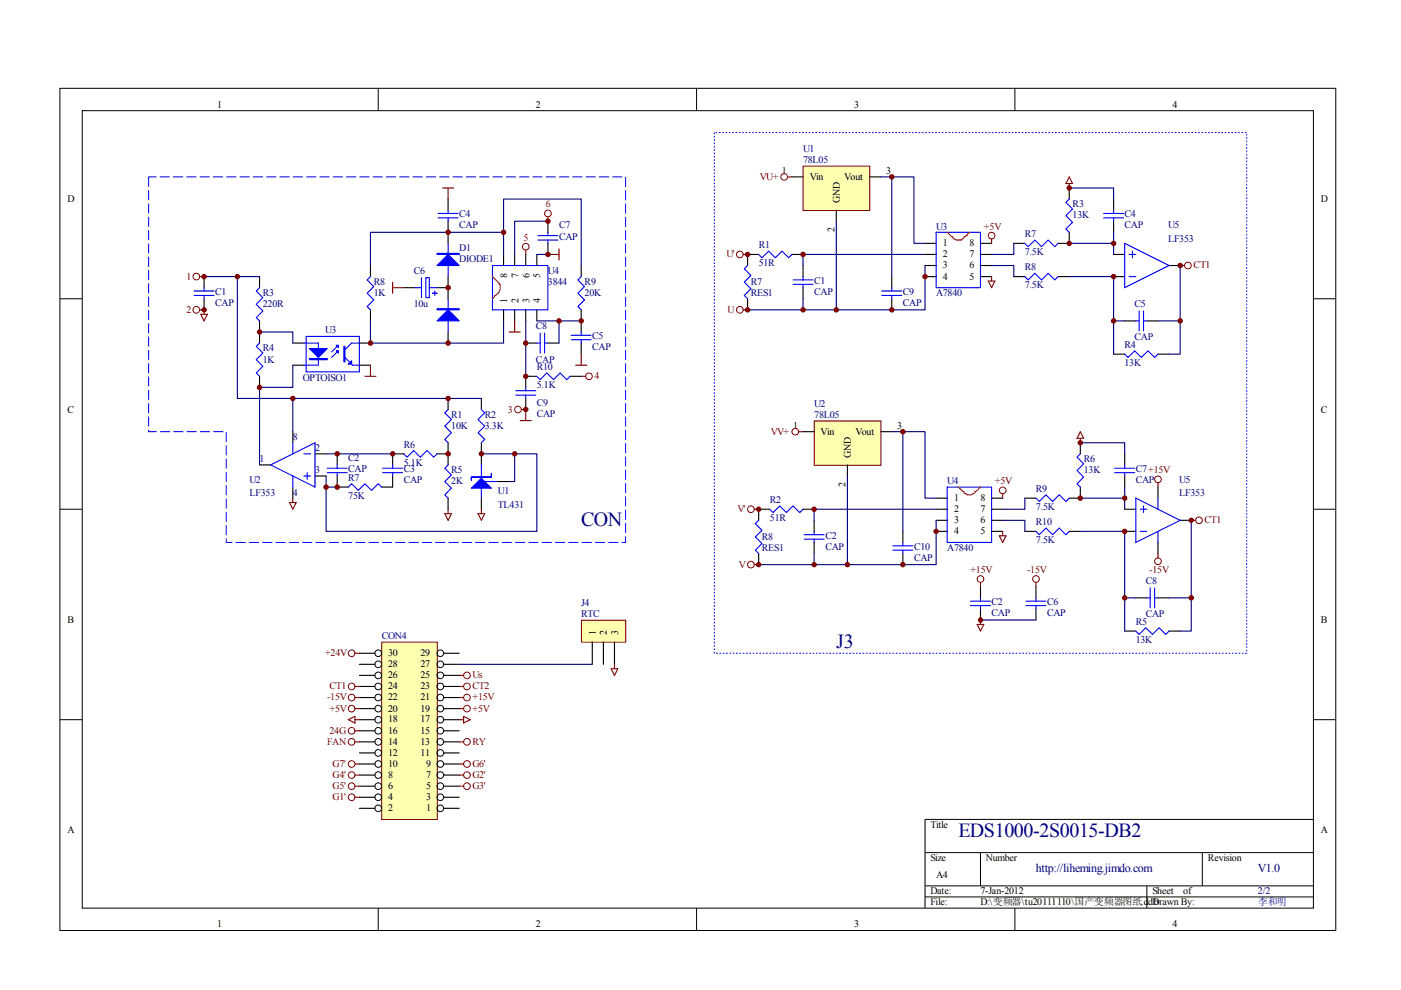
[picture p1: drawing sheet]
<svg xmlns="http://www.w3.org/2000/svg" width="297mm" height="210mm" viewBox="0 0 297 210" stroke-linecap="round" stroke-linejoin="round" font-family="sans-serif">
<g fill="none" stroke="#000" stroke-width=".21">
<path d="M12.7 18.7h270.5v178.6h-270.5zM80.2 18.7v4.7M147.7 18.7v4.7M215.2 18.7v4.7M17.4 23.5h261.1v169h-261.1zM12.7 63.3h4.7M278.4 63.3h4.7M12.7 108h4.7M278.4 108h4.7M12.7 152.6h4.7M278.4 152.6h4.7M278.4 173.7h-82.3v18.8"/>
<path d="M80.2 192.5v4.7M147.7 192.5v4.7M196.1 180.8h82.3M196.1 187.8h82.3M196.1 190.2h82.3M207.9 180.8v7M215.2 192.5v4.7M243.2 187.8v4.7M254.9 180.8v7"/>
</g>
<g fill="none" stroke="#00f" stroke-width=".23">
<path d="M78.5 58.6l-.7 .7 1.5 1.5-1.5 1.4 1.5 1.4-1.5 1.4 .7 .7M89.4 58.9v4.2M90.3 58.9h.7v4.2h-.7zM92.9 45.3h4.2M92.9 46.2h4.2M95 44.6v.7M95 46.2v.7M95 51.6v7M104.4 56.3h11.8v9.4h-11.8zM114.1 50h4.2M114.1 50.9h4.2M116.2 49.3v.7"/>
<path d="M116.2 50.9v.7M123.2 58.6l-.7 .7 1.4 1.5-1.4 1.4 1.4 1.4-1.4 1.4 .7 .7M198.5 49.3h9.4v11.7h-9.4zM41.2 61.7h4.2M41.2 62.6h4.2M43.3 61v.7M43.3 62.6v.7M55 72.7l-.7 .7 1.4 1.5-1.4 1.4 1.4 1.4-1.4 1.4 .7 .7M55 61l-.7 .7 1.4 1.4-1.4 1.4 1.4 1.4-1.4 1.4 .7 .7M64.4 72.7h3.1v4.7h-3.1M64.9 71.3h11.3v7.5h-11.3zM71.7 74.4l-1.4 1.4"/>
<path d="M71.7 73.2l-1.4 1.4M73.1 75.8l1.7 1.6h1.4M76.2 72.7h-1.7l-1.4 1.4M88 61h1.4M91 61h1.7M91.7 62.2h1M92.2 61.7v.9M95 63.3v7.1M113.8 79.8l.7 .7 1.4-1.4 1.4 1.4 1.5-1.4 1.4 1.4 .7-.7M113.8 72.7h.7M114.5 70.6v4.3M115.5 72.7h.7"/>
<path d="M115.5 70.6v4.3M121.1 71.1h4.2M121.1 72h4.2M123.2 70.4v.7M123.2 72v.7M57.4 98.6l9.4-4.7v9.4zM62.1 93.9v2.3M64.4 96.2h1.4M69.4 99.3h4.2M71.5 98.6v.7M81.1 99.3h4.3M83.2 98.6v.7"/>
<path d="M85.6 96.2l.7 .7 1.4-1.4 1.4 1.4 1.4-1.4 1.4 1.4 .8-.7M95 86.8l-.7 .7 1.4 1.4-1.4 1.5 1.4 1.4-1.4 1.4 .7 .7M95 98.6l-.7 .7 1.4 1.4-1.4 1.4 1.4 1.4-1.4 1.4 .7 .7M102.1 86.8l.7 .7-1.4 1.4 1.4 1.5-1.4 1.4 1.4 1.4-.7 .7M102.1 98.6v7M109.4 82.8h4.2M109.4 83.8h4.2M111.5 82.1v.7M111.5 83.8v.7M62.1 100.9v2.4M64.4 100.9h1.4M65.1 100.2v1.4"/>
<path d="M69.4 100.2h4.2M71.5 100.2v.7M73.8 103.3l.7-.7 1.5 1.4 1.4-1.4 1.4 1.4 1.4-1.4 .7 .7M81.1 100.2h4.3M83.2 100.2v.7M102.3 102.1h3.3"/>
</g>
<g fill="none" stroke="#000" stroke-width=".23">
<path d="M43.3 58.6v2.4M55 58.6v2.4M78.5 56.3v2.3M95 42.2v2.4M95 46.9v4.7M95 58.6v4.7M106.8 53.9v2.4M109.1 53.9v2.4M111.5 53.9v2.4M113.8 53.9v2.4M116.2 46.9v2.4M116.2 51.6v2.3"/>
<path d="M123.2 56.3v2.3M196.1 51.6h2.4M196.1 53.9h2.4M196.1 56.3h2.4M196.1 58.6h2.4M207.9 51.6h2.3M207.9 53.9h2.3M207.9 56.3h2.3M207.9 58.6h2.3M43.3 63.3v2.4M55 68v4.7M55 79.8v2.3"/>
<path d="M62.1 72.7h2.3M62.1 77.4h2.3M76.2 72.7h2.3M76.2 77.4h2.3M78.5 65.7v2.3M85.6 61h2.4M92.7 61h2.3M95 70.4v2.3M106.8 65.7v2.3M109.1 65.7v2.3M111.5 65.7v2.3M111.5 72.7h2.3"/>
<path d="M113.8 79.8h-2.3v2.3M113.8 65.7v2.3M116.2 72.7h2.3M120.9 79.8h2.3M123.2 65.7v4.7M123.2 72.7v2.4M55 98.6h2.4M62.1 91.5v2.4M66.8 96.2h2.3M71.5 96.2v2.4M85.6 96.2h-2.4v2.4M92.7 96.2h2.3"/>
<path d="M95 84.5v2.3M95 93.9v4.7M102.1 84.5v2.3M102.1 93.9v4.7M111.5 84.5v2.3M62.1 103.3v2.3M66.8 100.9h2.3M71.5 100.9v2.4h2.3M83.2 100.9v2.4h-2.3M95 105.6v2.4M102.1 105.6v2.4M105.6 102.1h2.3"/>
</g>
<path d="M104.4 58.6l1.4 1.5v.2h.3a2.16 2.16 0 0 1-.7 2.1l-.5 .2v.3l-.5 .4M200.8 49.3l1 .9h.2v.2a2.19 2.19 0 0 0 1.9 .5v-.2l.5-.3v-.2l.7-.2v-.3l.4-.4" fill="none" stroke="#f00" stroke-width=".23"/>
<g fill="none" stroke="#800000" stroke-width=".21">
<circle cx="41.6" cy="58.6" r=".7"/>
<circle cx="111.5" cy="52.3" r=".71"/>
<circle cx="116.2" cy="45.3" r=".71"/>
<circle cx="41.6" cy="65.7" r=".71"/>
<circle cx="124.9" cy="79.8" r=".71"/>
<circle cx="109.8" cy="86.8" r=".71"/>
</g>
<g fill="none" stroke="#800000" stroke-width=".23">
<path d="M93.8 39.9h2.4M95 39.9v2.3M42.3 58.6h1M83.2 59.8v2.4M111.5 53v.9M116.2 46v.9M116.2 53.9h2.3M118.5 52.8v2.3M42.3 65.7h1v.9M42.6 66.6h1.4l-.7 1.4zM77.4 79.8h2.3M78.5 77.4v2.4"/>
<path d="M83.2 61h2.4M107.9 70.4h2.4M109.1 68v2.4M122.1 77.4h2.3M123.2 79.8h1M123.2 75.1v2.3M110.3 89.2h2.3M110.5 86.8h1v2.4M61.4 106.6h1.4l-.7 1.4zM62.1 105.6v1M94.3 108.9h1.4l-.7 1.4zM95 108v.9"/>
<path d="M101.4 108.9h1.4l-.7 1.4zM102.1 108v.9"/>
</g>
<g fill="#00f" stroke="#00f" stroke-width=".23">
<path d="M92.7 68l2.3-2.3 2.4 2.3z"/>
<path d="M92.7 56.3l2.3-2.4 2.4 2.4z"/>
<path d="M65.6 73.9h3.8l-1.9 1.9z"/>
<path d="M71.3 73.2h.4v.5z"/>
<path d="M71.3 74.4h.4v.5z"/>
<path d="M73.8 77.2l.7-.7v.7z"/>
<path d="M99.9 103.5l2.2-2.1 2.1 2.1z"/>
<path d="M92.7 65.5h4.7v.2h-4.7z" fill-rule="evenodd"/>
<path d="M92.7 53.7h4.7v.2h-4.7z" fill-rule="evenodd"/>
<path d="M65.6 76h3.8v.3h-3.8z" fill-rule="evenodd"/>
<path d="M72.9 73.4h.2v3.3h-.2z" fill-rule="evenodd"/>
<path d="M99.9 101.2v.7v-.7h4.3v-.8v.8z" fill-rule="evenodd"/>
</g>
<g fill="none" stroke="#000080" stroke-width=".23">
<path d="M43.3 58.6h11.7M50.3 58.6v25.9h11.8M106.8 53.9v-4.6h-28.3v7M106.8 49.3v-7.1h16.4v14.1M113.8 53.9h2.4M116.2 46.9h-7.1v7M55 70.4h7.1v2.3M62.1 77.4v4.7h-7.1v16.5M78.5 68v4.7h28.3v-4.7M111.5 68v11.8M113.8 68h9.4M118.5 68v4.7"/>
<path d="M69.1 96.2h14.1M102.1 96.2h11.7v16.5h-44.7v-9.4M102.1 84.5h-40v7M109.1 96.2v5.9h-1.2M69.1 100.9v2.4h2.4"/>
</g>
<path d="M31.5 37.5v54h16.5v23.5h84.6v-77.5h-101.1" fill="none" stroke="#00f" stroke-width=".21" stroke-dasharray="2.1 .7" stroke-linecap="butt"/>
<g fill="#800000" stroke="#800000" stroke-width=".21">
<circle cx="43.3" cy="58.6" r=".47"/>
<circle cx="43.3" cy="65.7" r=".47"/>
<circle cx="111.5" cy="86.8" r=".47"/>
<circle cx="116.2" cy="46.9" r=".47"/>
<circle cx="116.2" cy="53.9" r=".47"/>
<circle cx="95" cy="72.7" r=".47"/>
<circle cx="95" cy="49.3" r=".47"/>
<circle cx="95" cy="61" r=".47"/>
<circle cx="55" cy="82.1" r=".47"/>
<circle cx="55" cy="70.4" r=".47"/>
<circle cx="95" cy="96.2" r=".47"/>
<circle cx="95" cy="84.5" r=".47"/>
<circle cx="111.5" cy="79.8" r=".47"/>
<circle cx="123.2" cy="68" r=".47"/>
<circle cx="83.2" cy="96.2" r=".47"/>
<circle cx="106.8" cy="49.3" r=".47"/>
<circle cx="78.5" cy="72.7" r=".47"/>
<circle cx="71.5" cy="103.3" r=".47"/>
<circle cx="71.5" cy="96.2" r=".47"/>
<circle cx="102.1" cy="96.2" r=".47"/>
<circle cx="69.1" cy="103.3" r=".47"/>
<circle cx="62.1" cy="84.5" r=".47"/>
<circle cx="50.3" cy="58.6" r=".47"/>
<circle cx="109.1" cy="96.2" r=".47"/>
<circle cx="111.5" cy="72.7" r=".47"/>
<circle cx="118.5" cy="68" r=".47"/>
</g>
<path d="M170.3 35.3h14.1v9.3h-14.1z" fill="#ffffb0"/>
<g fill="none" stroke="#800000" stroke-width=".21">
<path d="M170.3 35.2h14.1v9.4h-14.1z"/>
<circle cx="166.3" cy="37.5" r=".71"/>
<circle cx="156.9" cy="53.9" r=".7"/>
<circle cx="210.2" cy="50" r=".71"/>
<circle cx="251.9" cy="56.3" r=".71"/>
<circle cx="156.9" cy="65.7" r=".71"/>
</g>
<g fill="none" stroke="#000" stroke-width=".23">
<path d="M167.9 37.5h2.4M184.4 37.5h2.3M226.7 39.9v2.3M160.9 53.9h-2.4v2.4M167.9 53.9h2.4M170.3 56.3v2.3M177.3 44.6v2.3M189.1 58.6v2.4M214.9 51.6h2.4M214.9 58.6h2.4M224.3 58.6h2.4M226.7 49.3v2.3h-2.4"/>
<path d="M236.1 53.9h2.4M236.1 58.6h2.4M236.1 42.2v2.4M236.1 46.9v2.4M247.9 56.3h2.3M158.5 63.3v2.4M170.3 61v2.3M189.1 63.3v2.4M236.1 75.1h2.4M238.5 68h2.3M243.2 68h2.3M245.5 75.1h2.4"/>
<path d="M198.5 105.6h2.3M198.5 108h2.3M198.5 110.3h2.3M198.5 112.7h2.3M210.2 105.6h2.4M210.2 108h2.4M210.2 110.3h2.4M210.2 112.7h2.4"/>
</g>
<path d="M167 37.5h.9M226.7 37.5l.7 1.4h-1.4zM226.7 38.9v1M157.6 53.9h.9M209.5 59.6h1.4l-.7 1.4zM210.2 50.7v.9M210.2 58.6v1M250.2 56.3h1M157.6 65.7h.9" fill="none" stroke="#800000" stroke-width=".23"/>
<g fill="none" stroke="#00f" stroke-width=".23">
<path d="M158.5 56.3l-.7 .7 1.4 1.4-1.4 1.4 1.4 1.4-1.4 1.4 .7 .7M160.9 53.9l.7 .8 1.4-1.5 1.4 1.5 1.4-1.5 1.4 1.5 .7-.8M168.1 59.3h4.3M170.3 58.6v.7M217.3 51.6l.7 .7 1.4-1.4 1.4 1.4 1.4-1.4 1.4 1.4 .7-.7M217.3 58.6l.7 .7 1.4-1.4 1.4 1.4 1.4-1.4 1.4 1.4 .7-.7M226.7 42.2l-.7 .7 1.4 1.4-1.4 1.4 1.4 1.4-1.4 1.4 .7 .8M234 45.3h4.2M234 46.2h4.2M236.1 44.6v.7M236.1 46.2v.7M238.5 51.6l9.4 4.7-9.4 4.7z"/>
<path d="M239.4 58.6h1.4M239.4 53.9h1.4M240.1 53.2v1.5M168.1 60.3h4.3M170.3 60.3v.7M187 61.7h4.2M187 62.6h4.2M189.1 61v.7M189.1 62.6v.7M238.5 75.1l.7 .7 1.4-1.4 1.4 1.4 1.4-1.4 1.4 1.4 .7-.7M240.8 68h.7M241.5 65.9v4.3"/>
<path d="M242.5 68h.7M242.5 65.9v4.3M200.8 103.3h9.4v11.7h-9.4z"/>
</g>
<g fill="#800000" stroke="#800000" stroke-width=".21">
<circle cx="158.5" cy="53.9" r=".47"/>
<circle cx="196.1" cy="58.6" r=".47"/>
<circle cx="158.5" cy="65.7" r=".47"/>
<circle cx="170.3" cy="65.7" r=".47"/>
<circle cx="170.3" cy="53.9" r=".47"/>
<circle cx="177.3" cy="65.7" r=".47"/>
<circle cx="189.1" cy="65.7" r=".47"/>
<circle cx="189.1" cy="37.5" r=".47"/>
<circle cx="236.1" cy="58.6" r=".47"/>
<circle cx="250.2" cy="68" r=".47"/>
<circle cx="236.1" cy="68" r=".47"/>
<circle cx="226.7" cy="51.6" r=".47"/>
<circle cx="236.1" cy="51.6" r=".47"/>
<circle cx="250.2" cy="56.3" r=".47"/>
<circle cx="226.7" cy="39.9" r=".47"/>
</g>
<g fill="none" stroke="#000080" stroke-width=".23">
<path d="M186.7 37.5h7.1v14.1h2.3M189.1 37.5v21.1M226.7 39.9h9.4v2.3M177.3 46.9v18.8M196.1 56.3v9.4h-37.6M196.1 53.9h-25.8v2.4M210.2 56.3h4.7v2.3M214.9 51.6v2.3h-4.7M226.7 58.6h9.4v16.5M226.7 51.6h9.4M236.1 49.3v4.6M250.2 56.3v18.8h-2.3"/>
<path d="M170.3 63.3v2.4M236.1 68h2.4M245.5 68h4.7"/>
</g>
<path d="M203.2 103.3l.9 .9h.3a1.16 1.16 0 0 0 1.8 .5h.3l.2-.5h.2l1-.9" fill="none" stroke="#f00" stroke-width=".23"/>
<path d="M172.7 89.3h14.1v9.4h-14.1z" fill="#ffffb0"/>
<g fill="none" stroke="#800000" stroke-width=".21">
<path d="M172.6 89.3h14.2v9.4h-14.2z"/>
<circle cx="168.6" cy="91.5" r=".7"/>
<circle cx="159.2" cy="119.7" r=".71"/>
<circle cx="159.2" cy="108" r=".71"/>
<circle cx="212.6" cy="104" r=".71"/>
<circle cx="245.5" cy="101.6" r=".71"/>
<circle cx="245.5" cy="119" r=".71"/>
<circle cx="254.2" cy="110.3" r=".71"/>
<circle cx="207.9" cy="122.8" r=".71"/>
<circle cx="219.6" cy="122.8" r=".71"/>
</g>
<g fill="none" stroke="#000" stroke-width=".23">
<path d="M170.3 91.5h2.3M179.7 98.6v2.3M186.7 91.5h2.4M229 93.9v2.3M238.5 96.2v2.4M160.9 117.4v2.3M163.2 108h-2.3v2.3M170.3 108h2.3M172.6 110.3v2.4M172.6 115v2.4M191.4 112.7v2.3M191.4 117.4v2.3"/>
<path d="M217.3 105.6h2.3M217.3 112.7h2.3M226.7 112.7h2.3M229 103.3v2.3h-2.3M238.5 108h2.3M238.5 112.7h2.3M238.5 100.9v2.4M245.5 103.3v2.3M245.5 115v2.4M250.2 110.3h2.4M207.9 124.4v2.4M207.9 129.1v2.4"/>
<path d="M219.6 124.4v2.4M219.6 129.1v2.4M238.5 133.8h2.3M240.8 126.8h2.4M245.5 126.8h2.4M247.9 133.8h2.3"/>
</g>
<g fill="none" stroke="#800000" stroke-width=".23">
<path d="M169.3 91.5h1M229 91.5l.8 1.4h-1.5zM229 92.9v1M159.9 108h1M159.9 119.7h1M211.9 113.6h1.4l-.7 1.4zM212.6 104.7v.9M212.6 112.7v.9M245.5 102.3v1M245.5 117.4v.9M252.6 110.3h.9M207.2 132.4h1.4l-.7 1.4z"/>
<path d="M207.9 123.5v.9M207.9 131.5v.9M219.6 123.5v.9"/>
</g>
<g fill="none" stroke="#00f" stroke-width=".23">
<path d="M229 96.2l-.7 .7 1.5 1.4-1.5 1.4 1.5 1.5-1.5 1.4 .7 .7M236.3 99.3h4.3M238.5 98.6v.7M160.9 110.3l-.8 .7 1.5 1.4-1.5 1.4 1.5 1.5-1.5 1.4 .8 .7M163.2 108l.7 .7 1.4-1.4 1.4 1.4 1.4-1.4 1.5 1.4 .7-.7M170.5 113.4h4.2M170.5 114.3h4.2M172.6 112.7v.7M172.6 114.3v.7M189.3 115.7h4.2M189.3 116.7h4.2M191.4 115v.7"/>
<path d="M191.4 116.7v.7M219.6 105.6l.8 .7 1.4-1.4 1.4 1.4 1.4-1.4 1.4 1.4 .7-.7M219.6 112.7l.8 .7 1.4-1.4 1.4 1.4 1.4-1.4 1.4 1.4 .7-.7M236.3 100.2h4.3M238.5 100.2v.7M240.8 105.6l9.4 4.7-9.4 4.7zM241.7 112.7h1.5M241.7 108h1.5M242.5 107.3v1.4M245.5 105.6v2.4M245.5 112.7v2.3M205.8 127.5h4.2"/>
<path d="M205.8 128.4h4.2M207.9 126.8v.7M207.9 128.4v.7M217.5 127.5h4.3M217.5 128.4h4.3M219.6 126.8v.7M219.6 128.4v.7M240.8 133.8l.7 .7 1.4-1.4 1.4 1.4 1.4-1.4 1.5 1.4 .7-.7M243.2 126.8h.7M243.9 124.6v4.3M244.8 126.8h.7M244.8 124.6v4.3"/>
</g>
<g fill="none" stroke="#000080" stroke-width=".23">
<path d="M189.1 91.5h7v14.1h2.4M191.4 91.5v21.2M229 93.9h9.5v2.3M172.6 117.4v2.3M179.7 100.9v18.8M198.5 110.3v9.4h-37.6M198.5 108h-25.9v2.3M212.6 110.3h4.7v2.4M217.3 105.6v2.4h-4.7M229 112.7h9.5v21.1M229 105.6h9.5M238.5 103.3v4.7"/>
<path d="M252.6 110.3v23.5h-2.4M207.9 131.5h11.7M238.5 126.8h2.3M247.9 126.8h4.7"/>
</g>
<g fill="#800000" stroke="#800000" stroke-width=".21">
<circle cx="198.5" cy="112.7" r=".47"/>
<circle cx="172.6" cy="108" r=".47"/>
<circle cx="229" cy="105.6" r=".47"/>
<circle cx="172.6" cy="119.7" r=".47"/>
<circle cx="179.7" cy="119.7" r=".47"/>
<circle cx="191.4" cy="119.7" r=".47"/>
<circle cx="191.4" cy="91.5" r=".47"/>
<circle cx="229.1" cy="93.9" r=".47"/>
<circle cx="238.5" cy="105.6" r=".47"/>
<circle cx="238.5" cy="112.7" r=".47"/>
<circle cx="238.5" cy="126.8" r=".47"/>
<circle cx="252.6" cy="110.3" r=".47"/>
<circle cx="252.6" cy="126.8" r=".47"/>
<circle cx="207.9" cy="131.5" r=".47"/>
<circle cx="160.9" cy="108" r=".47"/>
<circle cx="160.9" cy="119.7" r=".47"/>
</g>
<path d="M151.4 28.1v110.4h112.9v-110.4h-112.9" fill="none" stroke="#00f" stroke-width=".21" stroke-dasharray=".4 .4 .4 .4 .4 .4 .4 .4" stroke-linecap="butt"/>
<path d="M81 136.2h11.7v37.6h-11.7z" fill="#ffffb0"/>
<g fill="none" stroke="#800000" stroke-width=".21">
<path d="M80.9 136.2h11.8v37.6h-11.8z"/>
<circle cx="74.5" cy="138.5" r=".71"/>
<circle cx="74.5" cy="154.9" r=".71"/>
<circle cx="74.5" cy="150.2" r=".71"/>
<circle cx="99" cy="150.2" r=".71"/>
</g>
<g fill="none" stroke="#000" stroke-width=".21">
<circle cx="80.2" cy="138.5" r=".71"/>
<circle cx="93.4" cy="138.5" r=".7"/>
<circle cx="80.2" cy="143.2" r=".71"/>
<circle cx="80.2" cy="157.3" r=".71"/>
<circle cx="80.2" cy="145.5" r=".71"/>
<circle cx="80.2" cy="140.8" r=".71"/>
<circle cx="80.2" cy="159.6" r=".71"/>
<circle cx="80.2" cy="152.6" r=".71"/>
<circle cx="80.2" cy="147.9" r=".71"/>
<circle cx="80.2" cy="154.9" r=".71"/>
<circle cx="80.2" cy="150.2" r=".71"/>
<circle cx="93.4" cy="143.2" r=".71"/>
<circle cx="93.4" cy="157.3" r=".71"/>
<circle cx="93.4" cy="145.5" r=".71"/>
<circle cx="93.4" cy="140.8" r=".71"/>
<circle cx="93.4" cy="159.6" r=".71"/>
<circle cx="93.4" cy="152.6" r=".7"/>
<circle cx="93.4" cy="147.9" r=".7"/>
<circle cx="93.4" cy="154.9" r=".7"/>
<circle cx="93.4" cy="150.2" r=".7"/>
<circle cx="80.2" cy="162" r=".71"/>
<circle cx="80.2" cy="164.3" r=".71"/>
<circle cx="80.2" cy="171.4" r=".71"/>
<circle cx="80.2" cy="169" r=".71"/>
<circle cx="80.2" cy="166.7" r=".71"/>
<circle cx="93.4" cy="162" r=".7"/>
<circle cx="93.4" cy="164.3" r=".7"/>
<circle cx="93.4" cy="171.4" r=".7"/>
<circle cx="93.4" cy="169" r=".7"/>
<circle cx="93.4" cy="166.7" r=".7"/>
</g>
<g fill="none" stroke="#000" stroke-width=".23">
<path d="M76.2 138.5h3.3M94.1 138.5h3.3M76.2 159.6h3.3M76.2 157.3h3.3M76.2 154.9h3.3M76.2 152.6h3.3M76.2 150.2h3.3M76.2 147.9h3.3M76.2 145.5h3.3M76.2 143.2h3.3M76.2 140.9h3.3M94.1 159.6h3.3"/>
<path d="M94.1 157.3h3.3M94.1 154.9h3.3M94.1 152.6h3.3M94.1 150.2h3.3M94.1 147.9h3.3M94.1 145.5h3.3M94.1 143.2h3.3M94.1 140.9h3.3M76.2 171.4h3.3M76.2 169h3.3M76.2 166.7h3.3M76.2 164.3h3.3"/>
<path d="M76.2 162h3.3M94.1 171.4h3.3M94.1 169h3.3M94.1 166.7h3.3M94.1 164.3h3.3M94.1 162h3.3"/>
</g>
<path d="M75.3 138.5h.9M73.8 152.6l1.5-.7v1.4zM75.3 154.9h.9M75.3 150.2h.9M75.3 152.6h.9M97.4 150.2h.9M97.4 152.6h.9M98.3 151.9l1.4 .7-1.4 .7z" fill="none" stroke="#800000" stroke-width=".23"/>
<path d="M123.4 131.6h9.3v4.6h-9.3z" fill="#ffffb0"/>
<g fill="none" stroke="#800000" stroke-width=".21">
<path d="M123.3 131.5h9.4v4.7h-9.4z"/>
<circle cx="74.5" cy="157.3" r=".71"/>
<circle cx="74.5" cy="145.5" r=".71"/>
<circle cx="74.5" cy="147.9" r=".71"/>
<circle cx="99" cy="143.2" r=".71"/>
<circle cx="99" cy="157.3" r=".71"/>
<circle cx="99" cy="145.5" r=".71"/>
<circle cx="99" cy="147.9" r=".71"/>
<circle cx="74.5" cy="162" r=".71"/>
<circle cx="74.5" cy="164.3" r=".71"/>
<circle cx="74.5" cy="169" r=".71"/>
<circle cx="74.5" cy="166.7" r=".71"/>
<circle cx="99" cy="162" r=".71"/>
<circle cx="99" cy="164.3" r=".71"/>
<circle cx="99" cy="166.7" r=".71"/>
</g>
<path d="M125.6 136.2v4.7M127.9 136.2v4.7M130.3 136.2v4.7" fill="none" stroke="#000" stroke-width=".23"/>
<path d="M97.4 140.9h28.2" fill="none" stroke="#000080" stroke-width=".23"/>
<g fill="none" stroke="#800000" stroke-width=".23">
<path d="M75.3 157.3h.9M75.3 147.9h.9M75.3 145.5h.9M97.4 143.2h.9M97.4 157.3h.9M97.4 147.9h.9M97.4 145.5h.9M129.6 141.8h1.4l-.7 1.4zM130.3 140.9v.9M75.3 169h.9M75.3 166.7h.9M75.3 164.3h.9"/>
<path d="M75.3 162h.9M97.4 166.7h.9M97.4 164.3h.9M97.4 162h.9"/>
</g>
<g font-size="4.2" fill="#000080">
<text x="123.2" y="111.6">CON</text>
<text x="177.3" y="137.4">J3</text>
<text x="203.2" y="177.4">EDS1000-2S0015-DB2</text>
</g>
<g font-size="2.5" fill="#000080">
<text x="219.6" y="184.8">http://liheming.jimdo.com</text>
<text x="266.7" y="184.8">V1.0</text>
</g>
<g font-size="2.1">
<text x="46.1" y="22.9">1</text>
<text x="113.6" y="22.9">2</text>
<text x="181.1" y="22.9">3</text>
<text x="248.6" y="22.9">4</text>
<text x="165.8" y="36.9">1</text>
<text x="171.7" y="38.1">Vin</text>
<text x="179" y="38.1">Vout</text>
<text x="187.9" y="36.9">3</text>
<text x="14.3" y="42.8">D</text>
<text x="178.1" y="43.1" transform="rotate(-90 178.1 43.1)">GND</text>
<text x="280.1" y="42.8">D</text>
<text x="177" y="49.3" transform="rotate(-90 177 49.3)">2</text>
<text x="199.9" y="52.2">1</text>
<text x="205.6" y="52.2">8</text>
<text x="107.5" y="58.9" transform="rotate(-90 107.5 58.9)">8</text>
<text x="109.9" y="58.9" transform="rotate(-90 109.9 58.9)">7</text>
<text x="112.3" y="58.9" transform="rotate(-90 112.3 58.9)">6</text>
<text x="114.6" y="58.9" transform="rotate(-90 114.6 58.9)">5</text>
<text x="199.9" y="54.5">2</text>
<text x="199.9" y="56.9">3</text>
<text x="199.9" y="59.3">4</text>
<text x="205.6" y="59.3">5</text>
<text x="205.6" y="56.9">6</text>
<text x="205.6" y="54.5">7</text>
<text x="107.5" y="64.3" transform="rotate(-90 107.5 64.3)">1</text>
<text x="109.9" y="64.3" transform="rotate(-90 109.9 64.3)">2</text>
<text x="112.3" y="64.3" transform="rotate(-90 112.3 64.3)">3</text>
<text x="114.6" y="64.3" transform="rotate(-90 114.6 64.3)">4</text>
<text x="14.3" y="87.5">C</text>
<text x="280.1" y="87.5">C</text>
<text x="168.1" y="90.9">1</text>
<text x="174" y="92.1">Vin</text>
<text x="181.4" y="92.1">Vout</text>
<text x="190.2" y="90.9">3</text>
<text x="180.4" y="97.1" transform="rotate(-90 180.4 97.1)">GND</text>
<text x="179.2" y="103.3" transform="rotate(-90 179.2 103.3)">2</text>
<text x="202.3" y="106.2">1</text>
<text x="207.9" y="106.2">8</text>
<text x="202.3" y="108.6">2</text>
<text x="202.3" y="110.9">3</text>
<text x="202.3" y="113.3">4</text>
<text x="207.9" y="113.3">5</text>
<text x="207.9" y="110.9">6</text>
<text x="207.9" y="108.6">7</text>
<text x="14.3" y="132.1">B</text>
<text x="126.3" y="134.7" transform="rotate(-90 126.3 134.7)">1</text>
<text x="128.7" y="134.7" transform="rotate(-90 128.7 134.7)">2</text>
<text x="131.1" y="134.7" transform="rotate(-90 131.1 134.7)">3</text>
<text x="280.1" y="132.1">B</text>
<text x="82.3" y="143.8">26</text>
<text x="82.3" y="141.5">28</text>
<text x="82.3" y="139.1">30</text>
<text x="89.2" y="143.8">25</text>
<text x="89.2" y="141.5">27</text>
<text x="89.2" y="139.1">29</text>
<text x="82.3" y="148.5">22</text>
<text x="82.3" y="146.1">24</text>
<text x="89.2" y="148.5">21</text>
<text x="89.2" y="146.1">23</text>
<text x="82.3" y="155.5">16</text>
<text x="82.3" y="153.2">18</text>
<text x="82.3" y="150.9">20</text>
<text x="89.2" y="155.5">15</text>
<text x="89.2" y="153.2">17</text>
<text x="89.2" y="150.9">19</text>
<text x="82.3" y="160.3">12</text>
<text x="82.3" y="157.9">14</text>
<text x="89.2" y="160.3">11</text>
<text x="89.2" y="157.9">13</text>
<text x="82.3" y="167.3">6</text>
<text x="82.3" y="164.9">8</text>
<text x="82.3" y="162.6">10</text>
<text x="90.3" y="167.3">5</text>
<text x="90.3" y="164.9">7</text>
<text x="90.3" y="162.6">9</text>
<text x="82.3" y="172">2</text>
<text x="82.3" y="169.6">4</text>
<text x="90.3" y="172">1</text>
<text x="90.3" y="169.6">3</text>
<text x="14.3" y="176.7">A</text>
<text x="197.3" y="175.5">Title</text>
<text x="280.1" y="176.7">A</text>
<text x="197.3" y="182.6">Size</text>
<text x="209" y="182.6">Number</text>
<text x="256.1" y="182.6">Revision</text>
<text x="197.3" y="189.6">Date:</text>
<text x="197.3" y="192">File:</text>
<text x="198.5" y="186.1">A4</text>
<text x="207.9" y="189.6">7-Jan-2012</text>
<text x="207.9" y="192">D:\变频器\tu20111110\国产变频器图纸.ddb</text>
<text x="244.3" y="189.6">Sheet</text>
<text x="244.3" y="192">Drawn By:</text>
<text x="250.9" y="189.6">of</text>
<text x="46.1" y="196.6">1</text>
<text x="113.6" y="196.6">2</text>
<text x="181.1" y="196.6">3</text>
<text x="248.6" y="196.6">4</text>
</g>
<g font-size="2.1" fill="#000080">
<text x="170.3" y="32.3">U1</text>
<text x="170.3" y="34.6">78L05</text>
<text x="97.4" y="46.1">C4</text>
<text x="227.4" y="44">R3</text>
<text x="227.4" y="46.3">13K</text>
<text x="238.4" y="46.1">C4</text>
<text x="97.4" y="53.2">D1</text>
<text x="97.4" y="48.4">CAP</text>
<text x="118.5" y="48.4">C7</text>
<text x="118.5" y="50.8">CAP</text>
<text x="160.9" y="52.7">R1</text>
<text x="198.5" y="48.7">U3</text>
<text x="217.3" y="50.3">R7</text>
<text x="238.4" y="48.4">CAP</text>
<text x="247.6" y="48.4">U5</text>
<text x="247.6" y="51.2">LF353</text>
<text x="87.7" y="58.1">C6</text>
<text x="97.4" y="55.5">DIODE1</text>
<text x="116.2" y="58.1">U4</text>
<text x="160.9" y="56.4">51R</text>
<text x="217.3" y="54.1">7.5K</text>
<text x="217.3" y="57.3">R8</text>
<text x="45.6" y="62.5">C1</text>
<text x="45.6" y="64.9">CAP</text>
<text x="55.7" y="62.8">R3</text>
<text x="55.7" y="65.1">220R</text>
<text x="79.2" y="60.5">R8</text>
<text x="79.2" y="62.8">1K</text>
<text x="87.7" y="65.1">10u</text>
<text x="116.2" y="60.5">3844</text>
<text x="124" y="60.5">R9</text>
<text x="124" y="62.8">20K</text>
<text x="159.2" y="60.5">R7</text>
<text x="159.2" y="62.8">RES1</text>
<text x="172.6" y="60.2">C1</text>
<text x="172.6" y="62.5">CAP</text>
<text x="191.4" y="62.5">C9</text>
<text x="191.4" y="64.9">CAP</text>
<text x="198.5" y="62.8">A7840</text>
<text x="217.3" y="61.1">7.5K</text>
<text x="240.5" y="65.1">C5</text>
<text x="68.9" y="70.5">U3</text>
<text x="113.6" y="69.8">C8</text>
<text x="125.6" y="71.9">C5</text>
<text x="55.7" y="74.5">R4</text>
<text x="55.7" y="76.9">1K</text>
<text x="113.6" y="76.9">CAP</text>
<text x="125.6" y="74.3">CAP</text>
<text x="238.4" y="73.8">R4</text>
<text x="238.4" y="77.6">13K</text>
<text x="240.5" y="72.2">CAP</text>
<text x="64.2" y="80.9">OPTOISO1</text>
<text x="113.8" y="78.5">R10</text>
<text x="113.8" y="82.3">5.1K</text>
<text x="95.7" y="88.6">R1</text>
<text x="102.8" y="88.6">R2</text>
<text x="113.8" y="86">C9</text>
<text x="113.8" y="88.4">CAP</text>
<text x="172.6" y="86.3">U2</text>
<text x="172.6" y="88.6">78L05</text>
<text x="62.1" y="93.3">8</text>
<text x="66.8" y="95.7">2</text>
<text x="85.6" y="94.9">R6</text>
<text x="95.7" y="90.9">10K</text>
<text x="102.8" y="90.9">3.3K</text>
<text x="55" y="98">1</text>
<text x="66.8" y="100.3">3</text>
<text x="73.8" y="97.8">C2</text>
<text x="73.8" y="100.1">CAP</text>
<text x="85.6" y="98.7">5.1K</text>
<text x="85.6" y="100.1">C3</text>
<text x="95.7" y="100.3">R5</text>
<text x="229.8" y="98">R6</text>
<text x="229.8" y="100.3">13K</text>
<text x="240.8" y="100.1">C7+15V</text>
<text x="52.9" y="102.5">U2</text>
<text x="52.9" y="105.3">LF353</text>
<text x="62.1" y="105.1">4</text>
<text x="73.8" y="102">R7</text>
<text x="73.8" y="105.8">75K</text>
<text x="85.6" y="102.5">CAP</text>
<text x="95.7" y="102.7">2K</text>
<text x="105.6" y="104.8">U1</text>
<text x="105.6" y="107.6">TL431</text>
<text x="163.2" y="106.7">R2</text>
<text x="200.8" y="102.7">U4</text>
<text x="219.6" y="104.3">R9</text>
<text x="240.8" y="102.5">CAP</text>
<text x="250" y="102.5">U5</text>
<text x="250" y="105.3">LF353</text>
<text x="163.2" y="110.4">51R</text>
<text x="219.6" y="108.1">7.5K</text>
<text x="219.6" y="111.4">R10</text>
<text x="161.5" y="114.5">R8</text>
<text x="161.5" y="116.8">RES1</text>
<text x="175" y="114.2">C2</text>
<text x="175" y="116.6">CAP</text>
<text x="193.8" y="116.6">C10</text>
<text x="193.8" y="118.9">CAP</text>
<text x="200.8" y="116.8">A7840</text>
<text x="219.6" y="115.2">7.5K</text>
<text x="242.9" y="123.9">C8</text>
<text x="123.2" y="128.5">J4</text>
<text x="123.2" y="130.9">RTC</text>
<text x="210.2" y="128.3">C2</text>
<text x="210.2" y="130.7">CAP</text>
<text x="222" y="128.3">C6</text>
<text x="222" y="130.7">CAP</text>
<text x="242.9" y="130.9">CAP</text>
<text x="80.9" y="135.6">CON4</text>
<text x="240.8" y="132.5">R5</text>
<text x="240.8" y="136.3">13K</text>
<text x="266.7" y="192">李和明</text>
<text x="266.7" y="189.6">2/2</text>
</g>
<g font-size="2.1" fill="#800000">
<text x="161.1" y="38.1">VU+</text>
<text x="115.7" y="44">6</text>
<text x="111" y="51.1">5</text>
<text x="208.6" y="48.7">+5V</text>
<text x="39.5" y="59.3">1</text>
<text x="154" y="54.5">U'</text>
<text x="253.1" y="56.9">CT1</text>
<text x="39.5" y="66.3">2</text>
<text x="154.3" y="66.3">U</text>
<text x="126.1" y="80.4">4</text>
<text x="107.7" y="87.5">3</text>
<text x="163.4" y="92.1">VV+</text>
<text x="210.9" y="102.7">+5V</text>
<text x="156.4" y="108.6">V'</text>
<text x="255.4" y="110.9">CT1</text>
<text x="156.6" y="120.3">V</text>
<text x="205.7" y="121.5">+15V</text>
<text x="217.8" y="121.5">-15V</text>
<text x="243.7" y="121.5">-15V</text>
<text x="68.9" y="139.1">+24V</text>
<text x="100.2" y="143.8">Us</text>
<text x="69.3" y="148.5">-15V</text>
<text x="69.8" y="146.1">CT1</text>
<text x="100.2" y="148.5">+15V</text>
<text x="100.2" y="146.1">CT2</text>
<text x="69.8" y="155.5">24G</text>
<text x="69.8" y="150.9">+5V</text>
<text x="100.2" y="150.9">+5V</text>
<text x="69.3" y="157.9">FAN</text>
<text x="100.2" y="157.9">RY</text>
<text x="70.5" y="167.3">G5'</text>
<text x="70.5" y="164.9">G4'</text>
<text x="70.5" y="162.6">G7'</text>
<text x="100.2" y="167.3">G3'</text>
<text x="100.2" y="164.9">G2'</text>
<text x="100.2" y="162.6">G6'</text>
<text x="70.5" y="169.6">G1'</text>
</g>
</svg>
